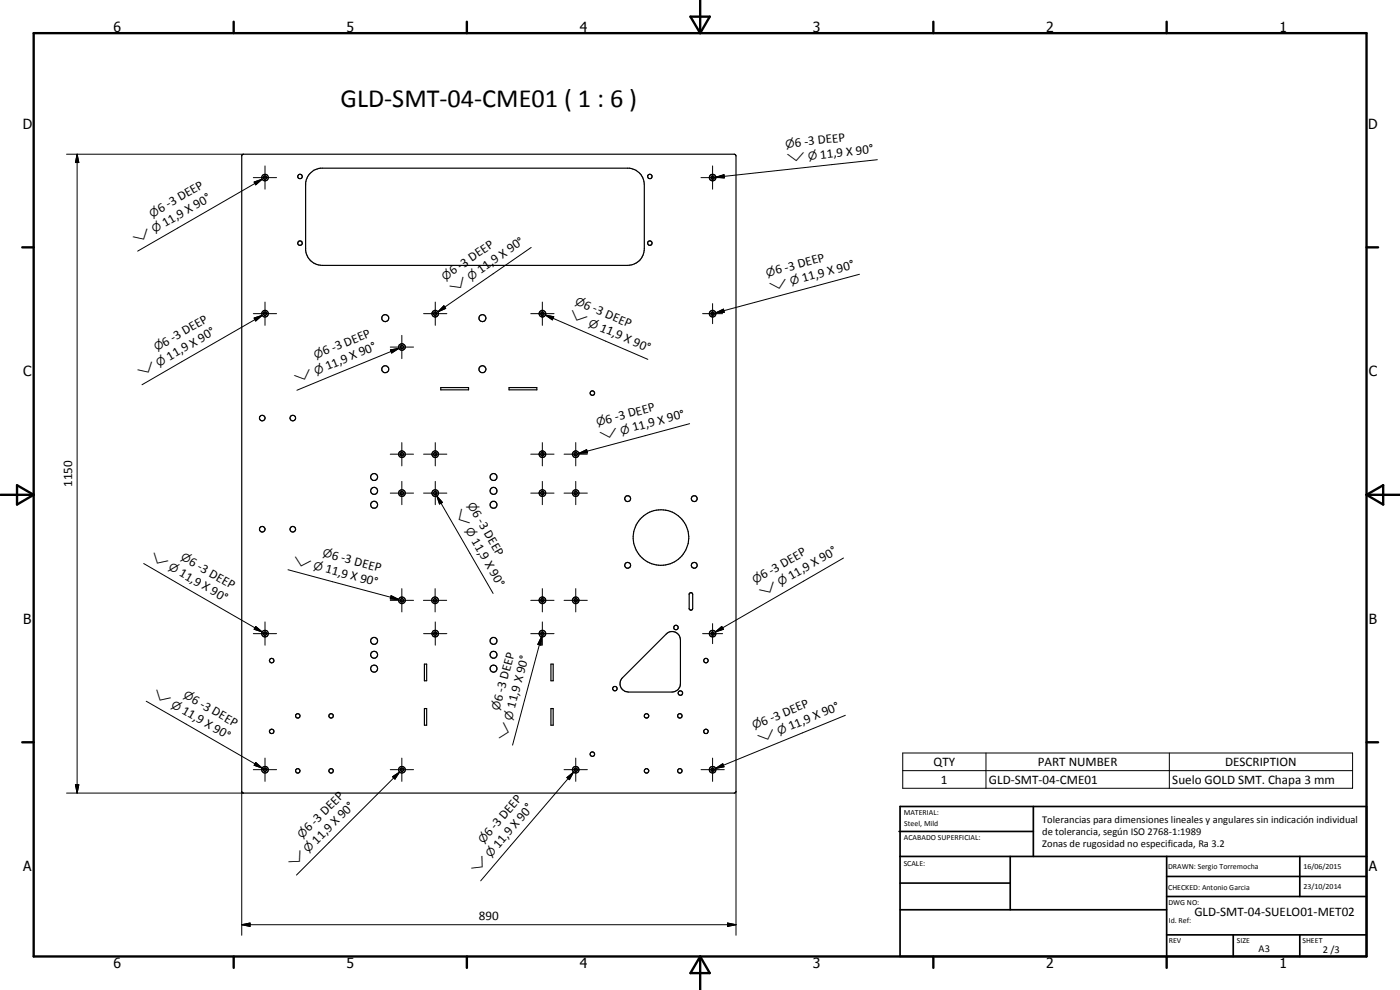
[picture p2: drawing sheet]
<svg xmlns="http://www.w3.org/2000/svg" width="420mm" height="297mm" viewBox="0 0 420 297" stroke-linecap="round" stroke-linejoin="round" font-family="sans-serif">
<g fill="none" stroke="#000" stroke-width=".35">
<path d="M72.6 46.5l.5-.2h147.3l.4 .2 .1 190.9-.2 .5h-148l-.2-.3zM93 52.1l1.2-1 2-.6h92.7a5 5 0 0 1 4.5 5v19.1a5 5 0 0 1-5 5h-91.7a5 5 0 0 1-5-4.5v-20.2l.2-1zM132.3 116.3h8.3v.7h-8.3zM152.8 116.3h8.3v.7h-8.3zM206.9 178.1l.6-.3 .4 .6v4.1l-.4 .5-.7-.3zM127.4 199.3h.6v5h-.6zM165.3 199.3h.7v5h-.7zM127.4 212.6h.6v5h-.6zM165.3 212.6h.7v5h-.7zM186.6 203.6l13.3-13.4a2.48 2.48 0 0 1 2.8-.5 2.48 2.48 0 0 1 1.5 2.3v13.1a2.51 2.51 0 0 1-2.5 2.5h-13.2a2.53 2.53 0 0 1-1.9-4z"/>
<circle cx="79.5" cy="53.3" r=".98"/>
<circle cx="79.5" cy="53.3" r=".5"/>
<circle cx="90" cy="53" r=".69"/>
<circle cx="195" cy="52.9" r=".66"/>
<circle cx="213.9" cy="53.3" r=".98"/>
<circle cx="213.9" cy="53.3" r=".5"/>
<circle cx="90" cy="73" r=".67"/>
<circle cx="195" cy="73" r=".68"/>
<circle cx="79.5" cy="94.1" r=".51"/>
<circle cx="79.5" cy="94.1" r=".99"/>
<circle cx="115.6" cy="95.5" r="1.05"/>
<circle cx="130.6" cy="94.1" r=".49"/>
<circle cx="130.6" cy="94.1" r=".99"/>
<circle cx="144.8" cy="95.4" r="1.04"/>
<circle cx="162.8" cy="94.1" r=".5"/>
<circle cx="162.8" cy="94.1" r="1"/>
<circle cx="213.9" cy="94.1" r=".98"/>
<circle cx="213.9" cy="94.1" r=".51"/>
<circle cx="115.6" cy="110.8" r="1.04"/>
<circle cx="120.6" cy="104.1" r="1"/>
<circle cx="120.6" cy="104.1" r=".5"/>
<circle cx="144.8" cy="110.8" r="1.05"/>
<circle cx="177.8" cy="117.9" r=".67"/>
<circle cx="78.7" cy="125.4" r=".84"/>
<circle cx="87.9" cy="125.4" r=".83"/>
<circle cx="120.6" cy="136.3" r=".51"/>
<circle cx="120.6" cy="136.3" r="1"/>
<circle cx="130.6" cy="136.3" r=".51"/>
<circle cx="130.6" cy="136.3" r=".99"/>
<circle cx="162.8" cy="136.3" r=".51"/>
<circle cx="162.8" cy="136.3" r="1"/>
<circle cx="172.8" cy="136.3" r="1"/>
<circle cx="172.8" cy="136.3" r=".51"/>
<circle cx="78.7" cy="158.8" r=".84"/>
<circle cx="87.9" cy="158.8" r=".82"/>
<circle cx="112.3" cy="143.1" r="1.04"/>
<circle cx="112.3" cy="147.3" r="1.04"/>
<circle cx="112.3" cy="151.4" r="1.04"/>
<circle cx="120.6" cy="148" r=".5"/>
<circle cx="120.6" cy="147.9" r=".99"/>
<circle cx="130.6" cy="148" r=".5"/>
<circle cx="130.6" cy="148" r="1"/>
<circle cx="148.1" cy="147.3" r="1.03"/>
<circle cx="148.1" cy="151.5" r="1.03"/>
<circle cx="148.1" cy="143.1" r="1.04"/>
<circle cx="162.8" cy="148" r=".5"/>
<circle cx="162.8" cy="147.9" r=".99"/>
<circle cx="172.8" cy="147.9" r=".99"/>
<circle cx="172.8" cy="147.9" r=".5"/>
<circle cx="188.4" cy="149.6" r=".89"/>
<circle cx="208.3" cy="149.6" r=".88"/>
<circle cx="188.4" cy="169.6" r=".88"/>
<circle cx="198.4" cy="161.3" r="8.3"/>
<circle cx="208.4" cy="169.6" r=".87"/>
<circle cx="79.5" cy="190.1" r=".51"/>
<circle cx="79.5" cy="190.1" r=".99"/>
<circle cx="81.5" cy="198.2" r=".66"/>
<circle cx="112.3" cy="196.5" r="1.05"/>
<circle cx="112.3" cy="192.3" r="1.05"/>
<circle cx="120.6" cy="180.1" r=".52"/>
<circle cx="120.6" cy="180.1" r="1.01"/>
<circle cx="130.6" cy="180.1" r="1"/>
<circle cx="130.6" cy="180.1" r=".52"/>
<circle cx="130.6" cy="190.1" r="1"/>
<circle cx="130.6" cy="190.1" r=".5"/>
<circle cx="148.1" cy="192.3" r="1.03"/>
<circle cx="148.1" cy="196.4" r="1.04"/>
<circle cx="162.8" cy="190.1" r=".5"/>
<circle cx="162.8" cy="180.1" r="1"/>
<circle cx="162.8" cy="180.1" r=".5"/>
<circle cx="162.8" cy="190.1" r=".99"/>
<circle cx="172.8" cy="180.1" r="1"/>
<circle cx="172.8" cy="180.1" r=".51"/>
<circle cx="202.9" cy="188.3" r=".66"/>
<circle cx="211.9" cy="198.2" r=".67"/>
<circle cx="213.8" cy="190.1" r="1"/>
<circle cx="213.9" cy="190.1" r=".5"/>
<circle cx="81.5" cy="219.5" r=".67"/>
<circle cx="89.3" cy="214.8" r=".67"/>
<circle cx="99.4" cy="214.8" r=".66"/>
<circle cx="112.3" cy="200.6" r="1.05"/>
<circle cx="148.1" cy="200.6" r="1.04"/>
<circle cx="184.5" cy="206.6" r=".68"/>
<circle cx="194" cy="214.8" r=".65"/>
<circle cx="204.1" cy="214.8" r=".66"/>
<circle cx="204.2" cy="207.9" r=".67"/>
<circle cx="211.8" cy="219.5" r=".67"/>
<circle cx="79.5" cy="230.9" r=".51"/>
<circle cx="79.5" cy="231" r=".98"/>
<circle cx="89.4" cy="231.3" r=".67"/>
<circle cx="99.4" cy="231.3" r=".67"/>
<circle cx="120.6" cy="231" r=".49"/>
<circle cx="120.6" cy="230.9" r=".99"/>
<circle cx="172.8" cy="231" r=".48"/>
<circle cx="172.8" cy="230.9" r=".99"/>
<circle cx="177.8" cy="226.3" r=".67"/>
<circle cx="194" cy="231.3" r=".68"/>
<circle cx="204" cy="231.3" r=".67"/>
<circle cx="213.9" cy="230.9" r=".99"/>
<circle cx="213.9" cy="231" r=".51"/>
</g>
<g fill="none" stroke="#000" stroke-width=".71">
<path d="M10.1 9.9h400v277.1h-400zM70.1 6.5v3.4M140.1 6.5v3.4M207.2 5h5.8l-2.9 4.9zM210.1 0v9.9M280.1 6.5v3.4M350.1 6.5v3.4M6.7 74.2h3.4M410.1 74.2h3.5M.1 148.5h10M5.1 145.6l5 2.9-5 2.9zM410.1 148.5h10"/>
<path d="M410.1 148.5l5-2.9v5.8zM6.7 222.7h3.4M410.1 222.7h3.5M70.1 287v3.4M140.1 287v3.4M210.1 287v10M210.1 287l2.9 5h-5.8zM280.1 287v3.4M350.1 287v3.4"/>
</g>
<g fill="none" stroke="#000" stroke-width=".51">
<path d="M269.8 249.5h40.3M270.1 242h140v45h-140zM270.1 257h140M303.2 257v16M310.1 242v15M350.1 257v30M390.1 257v12M270.1 265h33.1M270.1 273h80M350.1 269h60M350.1 263h60M350.1 280.5h60"/>
<path d="M370.1 280.5v6.5M390.1 280.5v6.5"/>
</g>
<g fill="none" stroke="#000" stroke-width=".3">
<path d="M20 46.3h53.1M23.1 46.3l.6 2.5h-1.1zM23.1 46.3v191.7M76 53.3h7M76.3 54.6l2.4-.8-2 1.7zM78.7 53.8l-37.4 21.6M79.5 49.8v7M210.4 53.3h7M213.9 49.8v7M214.8 53.2l2.5-.8 .1 1zM263.3 47.9l-48.5 5.3M159.4 74.3l-28 19.3"/>
<path d="M76 94.1h7M76.3 95.4l2.4-.8-2 1.7zM78.7 94.6l-36.1 20.8M79.5 90.6v7M127.1 94.1h7M130.6 90.6v7M133.2 91.7l.6 .8-2.4 1.1zM159.3 94.1h7M162.8 90.6v7M163.7 94.5l2.5 .5-.4 1zM163.7 94.5l30.7 13.3M210.9 94.1h6"/>
<path d="M213.9 91.1v6M214.8 93.9l2.3-1.1 .3 .9zM257.9 82.3l-43.1 11.6M117.1 104.1h7M117.2 105l2.5-.5-2.2 1.4zM119.7 104.5l-30.6 12.6M120.6 100.6v7M117.1 136.3h7M120.6 132.8v7M127.1 136.3h7M130.6 132.8v7M159.3 136.3h7"/>
<path d="M162.8 132.8v7M169.3 136.3h7M172.8 132.8v7M173.8 136l2.3-1.1 .2 1zM207 127.1l-33.2 8.9M117.1 148h7M120.6 144.4v7M127.1 148h7M130.6 144.4v7M131.1 148.8l1.7 1.9-.9 .5zM131.1 148.8l16.9 29.3M159.3 148h7"/>
<path d="M162.8 144.4v7M169.3 148h7M172.8 144.4v7M43.1 169.1l35.6 20.5M86.4 170.9l33.3 9M117.4 178.7l2.3 1.2-2.6-.2zM120.6 176.6v7M130.6 176.6v7M162.8 176.6v7M172.8 176.6v7M253.1 167.4l-38.4 22.2M76 190.1h7"/>
<path d="M76.7 188l2 1.6-2.4-.8zM79.5 186.6v7M117.1 180.1h7M127.1 180.1h7M127.1 190.1h7M130.6 186.6v7M159.3 180.1h7M159.3 190.1h7M162.5 191.1l-.1 2.5-1-.3zM162.5 191.1l-8.7 32.5M162.8 186.6v7M169.3 180.1h7"/>
<path d="M210.9 190.1h6M213.9 187.1v6M214.7 189.6l1.9-1.6 .5 .8zM43.9 210.4l34.8 20.1M253.7 214.6l-38.9 15.9M20 238h53.1M22.6 235.5h1.1l-.6 2.5zM72.5 237.4v43.2M76 230.9h7M76.7 228.8l2 1.7-2.4-.9zM79.5 227.5v6.9M117.1 230.9h7"/>
<path d="M117.8 233l2.1-1.4-1.4 2.2zM119.9 231.6l-30.9 31M120.6 227.5v6.9M169.3 230.9h7M170.1 233.3l2-1.6-1.2 2.2zM172.1 231.7l-27.8 32.6M172.8 227.5v6.9M210.4 230.9h7M213.9 227.5v6.9M214.8 230.5l2.1-1.3 .4 .9zM220.9 237.4v43.2M270.9 225.9h135v10.6h-135z"/>
<path d="M270.9 231.2h135M295.9 225.9v10.6M350.9 225.9v10.6M72.5 277.5l2.5-.6v1.1zM72.5 277.5h148.4M218.3 276.9l2.6 .6-2.6 .5z"/>
</g>
<g fill="#000">
<path d="M23.1 46.3l.6 2.5h-1.1zM76.3 54.6l2.4-.8-2 1.7zM214.8 53.2l2.5-.8 .1 1zM76.3 95.4l2.4-.8-2 1.7zM133.2 91.7l.6 .8-2.4 1.1zM163.7 94.5l2.5 .5-.4 1zM214.8 93.9l2.3-1.1 .3 .9zM117.2 105l2.5-.5-2.2 1.4zM173.8 136l2.3-1.1 .2 1zM131.1 148.8l1.7 1.9-.9 .5zM117.4 178.7l2.3 1.2-2.6-.2zM76.7 188l2 1.6-2.4-.8z"/>
<path d="M162.5 191.1l-.1 2.5-1-.3zM214.7 189.6l1.9-1.6 .5 .8zM22.6 235.5h1.1l-.6 2.5zM76.7 228.8l2 1.7-2.4-.9zM117.8 233l2.1-1.4-1.4 2.2zM170.1 233.3l2-1.6-1.2 2.2zM214.8 230.5l2.1-1.3 .4 .9zM72.5 277.5l2.5-.6v1.1zM218.3 276.9l2.6 .6-2.6 .5z"/>
</g>
<text font-size="7.9" x="102.2" y="32">GLD-SMT-04-CME01 ( 1 : 6 )</text>
<g font-size="4.2">
<text x="34" y="9.6">6</text>
<text x="104" y="9.6">5</text>
<text x="174" y="9.6">4</text>
<text x="244" y="9.6">3</text>
<text x="314" y="9.6">2</text>
<text x="384" y="9.6">1</text>
<text x="6.8" y="38.7">D</text>
<text x="410.6" y="38.7">D</text>
<text x="7" y="112.9">C</text>
<text x="410.8" y="112.9">C</text>
<text x="7" y="187.1">B</text>
<text x="410.8" y="187.1">B</text>
<text x="7" y="261.4">A</text>
<text x="410.8" y="261.4">A</text>
<text x="34" y="290.4">6</text>
<text x="104" y="290.4">5</text>
<text x="174" y="290.4">4</text>
<text x="244" y="290.4">3</text>
<text x="314" y="290.4">2</text>
<text x="384" y="290.4">1</text>
</g>
<g font-size="3.9">
<text x="238.6" y="44.1" transform="rotate(-6 238.6 44.1)">6 -3 DEEP</text>
<text x="246.2" y="47.6" transform="rotate(-6 246.2 47.6)">11,9 X 90°</text>
<text x="48.1" y="63.9" transform="rotate(-30 48.1 63.9)">6 -3 DEEP</text>
<text x="49.6" y="68.2" transform="rotate(-30 49.6 68.2)">11,9 X 90°</text>
<text x="135.9" y="82.6" transform="rotate(-35 135.9 82.6)">6 -3 DEEP</text>
<text x="144.3" y="82.1" transform="rotate(-35 144.3 82.1)">11,9 X 90°</text>
<text x="233" y="82.3" transform="rotate(-15 233 82.3)">6 -3 DEEP</text>
<text x="241.1" y="84.6" transform="rotate(-15 241.1 84.6)">11,9 X 90°</text>
<text x="175" y="92.3" transform="rotate(23 175 92.3)">6 -3 DEEP</text>
<text x="179.8" y="99.2" transform="rotate(23 179.8 99.2)">11,9 X 90°</text>
<text x="49.5" y="104" transform="rotate(-30 49.5 104)">6 -3 DEEP</text>
<text x="97.4" y="106.6" transform="rotate(-22 97.4 106.6)">6 -3 DEEP</text>
<text x="50.9" y="108.2" transform="rotate(-30 50.9 108.2)">11,9 X 90°</text>
<text x="98.3" y="111" transform="rotate(-22 98.3 111)">11,9 X 90°</text>
<text x="182" y="127.1" transform="rotate(-15 182 127.1)">6 -3 DEEP</text>
<text x="190.1" y="129.5" transform="rotate(-15 190.1 129.5)">11,9 X 90°</text>
<text x="21.6" y="146.1" transform="rotate(-90 21.6 146.1)">1150</text>
<text x="141.6" y="153.9" transform="rotate(60 141.6 153.9)">6 -3 DEEP</text>
<text x="99.4" y="167.7" transform="rotate(15 99.4 167.7)">6 -3 DEEP</text>
<text x="141.4" y="162.3" transform="rotate(60 141.4 162.3)">11,9 X 90°</text>
<text x="53.5" y="172.6" transform="rotate(30 53.5 172.6)">11,9 X 90°</text>
<text x="56.5" y="169.2" transform="rotate(30 56.5 169.2)">6 -3 DEEP</text>
<text x="97.4" y="171.7" transform="rotate(15 97.4 171.7)">11,9 X 90°</text>
<text x="229" y="173.9" transform="rotate(-30 229 173.9)">6 -3 DEEP</text>
<text x="237.4" y="174" transform="rotate(-30 237.4 174)">11,9 X 90°</text>
<text x="54.3" y="213.9" transform="rotate(30 54.3 213.9)">11,9 X 90°</text>
<text x="57.3" y="210.6" transform="rotate(30 57.3 210.6)">6 -3 DEEP</text>
<text x="150.6" y="210.7" transform="rotate(-75 150.6 210.7)">6 -3 DEEP</text>
<text x="154.5" y="212.6" transform="rotate(-75 154.5 212.6)">11,9 X 90°</text>
<text x="228.9" y="217.7" transform="rotate(-22 228.9 217.7)">6 -3 DEEP</text>
<text x="237.3" y="219" transform="rotate(-22 237.3 219)">11,9 X 90°</text>
<text x="280.2" y="229.9">QTY</text>
<text x="311.5" y="229.8">PART NUMBER</text>
<text x="367.7" y="229.9">DESCRIPTION</text>
<text x="282.4" y="235.2">1</text>
<text x="296.8" y="235.2">GLD-SMT-04-CME01</text>
<text x="351.8" y="235.2">Suelo GOLD SMT. Chapa 3 mm</text>
<text x="92.7" y="249.7" transform="rotate(-45 92.7 249.7)">6 -3 DEEP</text>
<text x="146.9" y="251.2" transform="rotate(-49 146.9 251.2)">6 -3 DEEP</text>
<text x="95.1" y="253.4" transform="rotate(-45 95.1 253.4)">11,9 X 90°</text>
<text x="149.7" y="254.7" transform="rotate(-49 149.7 254.7)">11,9 X 90°</text>
<text x="143.8" y="275.9">890</text>
<text x="358.5" y="275">GLD-SMT-04-SUELO01-MET02</text>
</g>
<g font-size="3.3">
<text x="235.8" y="44.4" transform="rotate(-6 235.8 44.4)">n</text>
<text x="236.3" y="48.7" transform="rotate(-6 236.3 48.7)">w</text>
<text x="242.6" y="48" transform="rotate(-6 242.6 48)">n</text>
<text x="45.7" y="65.3" transform="rotate(-30 45.7 65.3)">n</text>
<text x="46.4" y="70" transform="rotate(-30 46.4 70)">n</text>
<text x="40.9" y="73.2" transform="rotate(-30 40.9 73.2)">w</text>
<text x="230.2" y="83" transform="rotate(-15 230.2 83)">n</text>
<text x="133.6" y="84.2" transform="rotate(-35 133.6 84.2)">n</text>
<text x="136.1" y="87.8" transform="rotate(-35 136.1 87.8)">w</text>
<text x="141.3" y="84.2" transform="rotate(-35 141.3 84.2)">n</text>
<text x="231.4" y="87.2" transform="rotate(-15 231.4 87.2)">w</text>
<text x="237.5" y="85.6" transform="rotate(-15 237.5 85.6)">n</text>
<text x="170.6" y="95.2" transform="rotate(23 170.6 95.2)">w</text>
<text x="172.4" y="91.2" transform="rotate(23 172.4 91.2)">n</text>
<text x="176.4" y="97.7" transform="rotate(23 176.4 97.7)">n</text>
<text x="47" y="105.4" transform="rotate(-30 47 105.4)">n</text>
<text x="94.8" y="107.7" transform="rotate(-22 94.8 107.7)">n</text>
<text x="42.2" y="113.2" transform="rotate(-30 42.2 113.2)">w</text>
<text x="47.7" y="110.1" transform="rotate(-30 47.7 110.1)">n</text>
<text x="94.9" y="112.4" transform="rotate(-22 94.9 112.4)">n</text>
<text x="89" y="114.9" transform="rotate(-22 89 114.9)">w</text>
<text x="179.3" y="127.8" transform="rotate(-15 179.3 127.8)">n</text>
<text x="186.6" y="130.4" transform="rotate(-15 186.6 130.4)">n</text>
<text x="180.5" y="132" transform="rotate(-15 180.5 132)">w</text>
<text x="136.4" y="153.7" transform="rotate(60 136.4 153.7)">w</text>
<text x="140.2" y="151.5" transform="rotate(60 140.2 151.5)">n</text>
<text x="139.6" y="159.1" transform="rotate(60 139.6 159.1)">n</text>
<text x="44.9" y="167.6" transform="rotate(30 44.9 167.6)">w</text>
<text x="54" y="167.9" transform="rotate(30 54 167.9)">n</text>
<text x="96.7" y="167" transform="rotate(15 96.7 167)">n</text>
<text x="50.4" y="170.8" transform="rotate(30 50.4 170.8)">n</text>
<text x="87.7" y="169.1" transform="rotate(15 87.7 169.1)">w</text>
<text x="93.9" y="170.7" transform="rotate(15 93.9 170.7)">n</text>
<text x="226.6" y="175.3" transform="rotate(-30 226.6 175.3)">n</text>
<text x="228.8" y="179" transform="rotate(-30 228.8 179)">w</text>
<text x="234.3" y="175.9" transform="rotate(-30 234.3 175.9)">n</text>
<text x="45.7" y="208.9" transform="rotate(30 45.7 208.9)">w</text>
<text x="54.9" y="209.2" transform="rotate(30 54.9 209.2)">n</text>
<text x="51.2" y="212.1" transform="rotate(30 51.2 212.1)">n</text>
<text x="149.8" y="213.4" transform="rotate(-75 149.8 213.4)">n</text>
<text x="153.6" y="216.2" transform="rotate(-75 153.6 216.2)">n</text>
<text x="226.3" y="218.8" transform="rotate(-22 226.3 218.8)">n</text>
<text x="233.8" y="220.5" transform="rotate(-22 233.8 220.5)">n</text>
<text x="152" y="222.3" transform="rotate(-75 152 222.3)">w</text>
<text x="228" y="222.8" transform="rotate(-22 228 222.8)">w</text>
<text x="90.7" y="251.7" transform="rotate(-45 90.7 251.7)">n</text>
<text x="92.5" y="256" transform="rotate(-45 92.5 256)">n</text>
<text x="145.1" y="253.4" transform="rotate(-49 145.1 253.4)">n</text>
<text x="147.3" y="257.5" transform="rotate(-49 147.3 257.5)">n</text>
<text x="88" y="260.5" transform="rotate(-45 88 260.5)">w</text>
<text x="143.1" y="262.3" transform="rotate(-49 143.1 262.3)">w</text>
</g>
<g font-size="3.1">
<text x="312.7" y="246.8">Tolerancias para dimensiones lineales y angulares sin indicación individual</text>
<text x="312.7" y="250.4">de tolerancia, según ISO 2768-1:1989</text>
<text x="312.7" y="254">Zonas de rugosidad no especificada, Ra 3.2</text>
<text x="377.7" y="285.6">A3</text>
<text x="397" y="285.9">2 /3</text>
</g>
<g font-size="2.4">
<text x="271.2" y="244.4">MATERIAL:</text>
<text x="271.3" y="252">ACABADO SUPERFICIAL:</text>
<text x="271.4" y="247.9">Steel, Mild</text>
<text x="271.2" y="259.7">SCALE:</text>
<text x="350.6" y="260.8">DRAWN: Sergio Torremocha</text>
<text x="391.2" y="260.6">16/06/2015</text>
<text x="350.6" y="267">CHECKED: Antonio Garcia</text>
<text x="391.2" y="266.7">23/10/2014</text>
<text x="350.6" y="271.4">DWG NO:</text>
<text x="350.8" y="276.9">Id. Ref:</text>
<text x="350.8" y="282.8">REV</text>
<text x="371.2" y="282.9">SIZE</text>
<text x="390.9" y="282.9">SHEET</text>
</g>
</svg>
